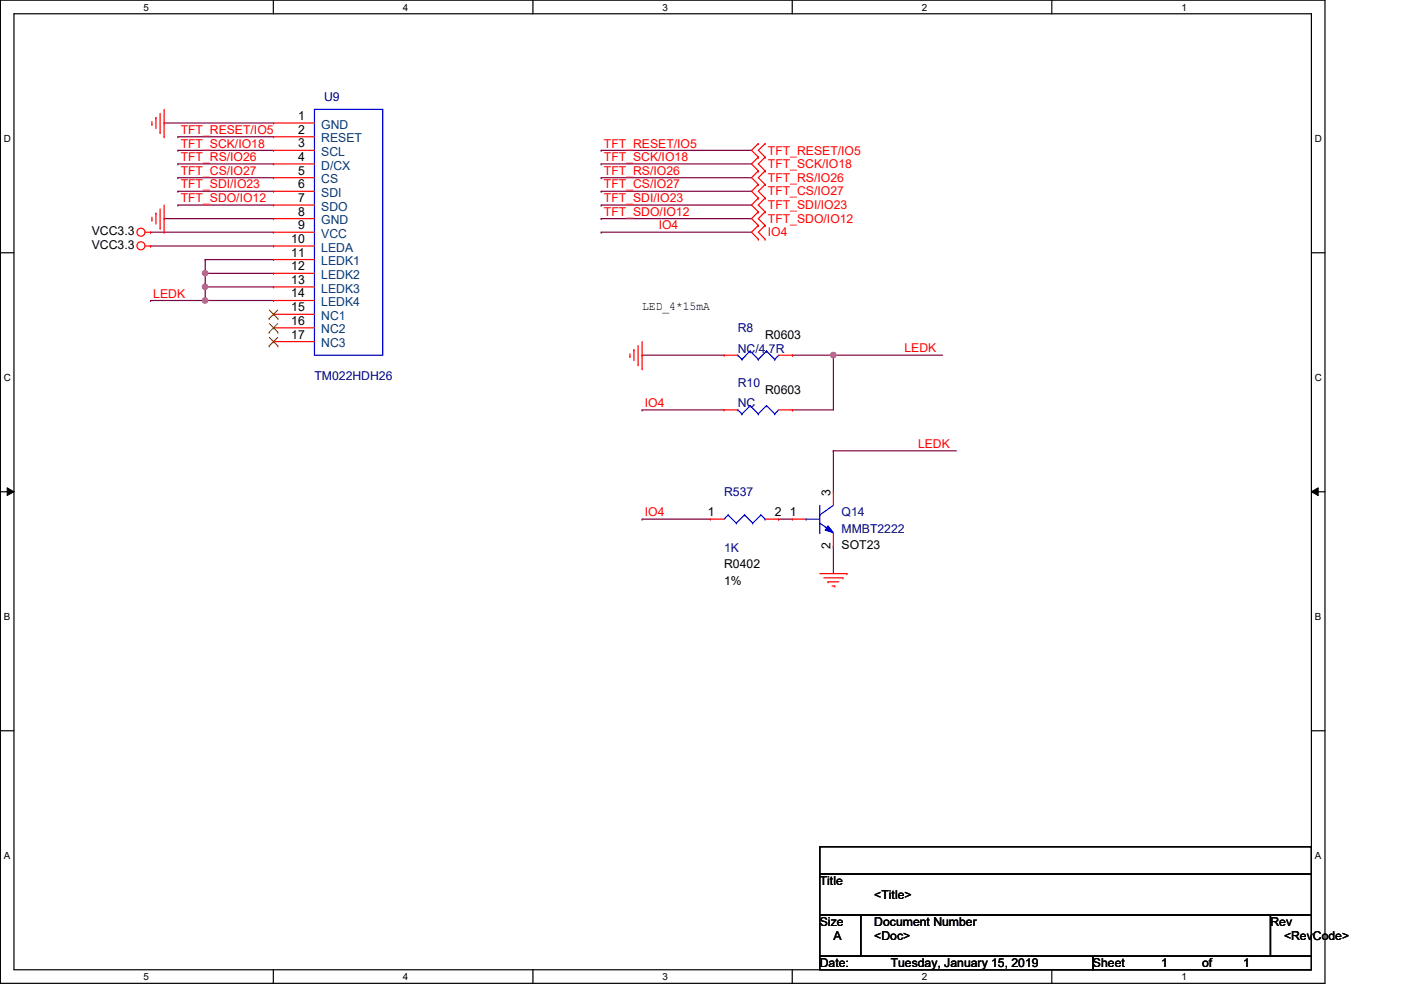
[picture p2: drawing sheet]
<svg xmlns="http://www.w3.org/2000/svg" width="297mm" height="210mm" viewBox="0 0 297 210" stroke-linecap="round" stroke-linejoin="round" font-family="sans-serif">
<path d="M.1 0h280.8v208.5h-280.8zM3 2.9h275v202.7h-275z" fill="none" stroke="#000" stroke-width=".25"/>
<g fill="#fff">
<path d="M30.4 .3h1.2v2.4h-1.2z"/>
<path d="M30.4 205.9h1.2v2.3h-1.2z"/>
</g>
<path d="M58 0v2.9M58 205.6v2.9" fill="none" stroke="#000" stroke-width=".25"/>
<g fill="#fff">
<path d="M85.4 .3h1.2v2.4h-1.2z"/>
<path d="M85.4 205.9h1.2v2.3h-1.2z"/>
</g>
<path d="M113 0v2.9M113 205.6v2.9" fill="none" stroke="#000" stroke-width=".25"/>
<g fill="#fff">
<path d="M140.5 .3h1.1v2.4h-1.1z"/>
<path d="M140.5 205.9h1.1v2.3h-1.1z"/>
</g>
<path d="M168 0v2.9M168 205.6v2.9" fill="none" stroke="#000" stroke-width=".25"/>
<g fill="#fff">
<path d="M195.4 .3h1.2v2.4h-1.2z"/>
<path d="M195.4 205.9h1.2v2.3h-1.2z"/>
</g>
<path d="M223 0v2.9M223 205.6v2.9" fill="none" stroke="#000" stroke-width=".25"/>
<g fill="#fff">
<path d="M250.5 .3h1.1v2.4h-1.1z"/>
<path d="M250.5 205.9h1.1v2.3h-1.1z"/>
<path d="M.8 28.2h1.5v2.4h-1.5z"/>
<path d="M278.8 28.2h1.4v2.4h-1.4z"/>
<path d="M.8 78.9h1.5v2.3h-1.5z"/>
<path d="M278.8 78.9h1.4v2.3h-1.4z"/>
</g>
<path d="M.1 53.6h2.9M278 53.6h2.9" fill="none" stroke="#000" stroke-width=".25"/>
<g fill="#fff">
<path d="M.8 129.6h1.4v2.3h-1.4z"/>
<path d="M278.8 129.6h1.3v2.3h-1.3z"/>
</g>
<path d="M.1 104.3h2.9M278 104.3h2.9" fill="none" stroke="#000" stroke-width=".25"/>
<path d="M1.5 103.4l1.5 .9-1.5 .8zM278 104.3l1.5-.9v1.7z" fill="#000"/>
<path d="M1.5 103.4l1.5 .9-1.5 .8zM278 104.3l1.5-.9v1.7z" fill="none" stroke="#000" stroke-width=".21"/>
<g fill="#fff">
<path d="M.8 180.3h1.4v2.3h-1.4z"/>
<path d="M278.8 180.3h1.3v2.3h-1.3z"/>
</g>
<path d="M.1 154.9h2.9M278 154.9h2.9" fill="none" stroke="#000" stroke-width=".25"/>
<path d="M43.5 63.7h.1M43.5 63.7h14.5" fill="none" stroke="#7f003f" stroke-width=".25"/>
<circle cx="43.5" cy="63.7" r=".56" fill="#f0f"/>
<circle cx="43.5" cy="63.7" r=".56" fill="none" stroke="#f0f" stroke-width=".25"/>
<path d="M43.5 60.8h.1M43.5 60.8h14.5" fill="none" stroke="#7f003f" stroke-width=".25"/>
<circle cx="43.5" cy="60.8" r=".56" fill="#f0f"/>
<circle cx="43.5" cy="60.8" r=".56" fill="none" stroke="#f0f" stroke-width=".25"/>
<path d="M43.5 58h.1M43.5 55h.1M43.5 55v8.7M43.5 58h14.5M43.5 55h14.5M31.9 63.7h.1M31.9 63.7h11.6M43.5 63.7h.1M43.5 60.8h.1" fill="none" stroke="#7f003f" stroke-width=".25"/>
<circle cx="43.5" cy="57.9" r=".56" fill="#f0f"/>
<circle cx="43.5" cy="57.9" r=".56" fill="none" stroke="#f0f" stroke-width=".25"/>
<g fill="none" stroke="#7f003f" stroke-width=".25">
<path d="M34.8 26.1h.1M34.8 26.1h23.2M37.7 37.7h.1M37.7 34.8h.1M37.7 31.9h.1M37.7 29h.1M37.7 37.7h20.3M37.7 34.8h20.3M37.7 31.9h20.3M37.7 29h20.3M127.5 37.7h.1M127.5 34.8h.1"/>
<path d="M127.5 31.9h.1M127.5 37.7h31.8M127.5 34.8h31.8M127.5 31.9h31.8M31.9 52.2h.1M31.9 49.2h.1M31.9 52.2h26.1M31.9 49.2h26.1M34.8 46.4h.1M34.8 46.4h23.2M37.7 43.5h.1M37.7 40.6h.1"/>
<path d="M37.7 43.5h20.3M37.7 40.6h20.3M127.5 46.4h.1M127.5 43.5h.1M127.5 40.6h.1M127.5 46.4h31.8M127.5 43.5h31.8M127.5 40.6h31.8M136.1 75.3h.1M136.1 75.3h17.4M176.7 75.3h.1M176.7 75.3h23.2"/>
</g>
<circle cx="176.7" cy="75.3" r=".57" fill="#f0f"/>
<circle cx="176.7" cy="75.3" r=".57" fill="none" stroke="#f0f" stroke-width=".25"/>
<g fill="none" stroke="#7f003f" stroke-width=".25">
<path d="M127.5 49.2h.1M127.5 49.2h31.8M168 75.3h.1M168 75.3h8.7M176.7 75.3h.1M176.7 75.3v11.6h-8.7M136.1 86.9h.1M136.1 86.9h17.4M168 86.9h.1M176.7 95.6h.1M176.7 95.6v8.7M176.7 95.6h26.1"/>
<path d="M136.1 110.1h.1M136.1 110.1h14.5M165.1 110.1h.1M165.1 110.1h2.9M176.7 115.9h.1M176.7 115.9v5.7"/>
</g>
<g fill="none" stroke="#f00" stroke-width=".25">
<path d="M32.2 26.4h.1M32.2 25.8v.6M33.1 24.9h.1M33.1 24.9v2.4M33.9 28.1h.1M33.9 24v4.1M34.8 29h.1M34.8 23.2v5.8M160.8 30.4h.1M160.8 33.3h.1M160.8 36.2h.1M160.8 39.1h.1"/>
<path d="M160.8 30.4l-1.5 1.5 1.5 1.4M160.8 33.3l-1.5 1.5 1.5 1.4M160.8 36.2l-1.5 1.5 1.5 1.4M160.8 39.1l-1.5 1.5 1.5 1.4M162.2 33.3h.1M162.2 30.4h.1M162.2 36.2h.1M162.2 39.1h.1M162.2 30.4l-1.4 1.5 1.4 1.4M162.2 33.3l-1.4 1.5 1.4 1.4M162.2 36.2l-1.4 1.5 1.4 1.4M162.2 39.1l-1.4 1.5 1.4 1.4"/>
<path d="M30.8 52.2h1.1M30.8 49.2h1.1M31.9 52.2h.1M31.9 49.2h.1M32.2 46.7h.1M32.2 46.1v.6M33.1 45.2h.1M33.1 45.2v2.3M33.9 48.4h.1M33.9 44.3v4.1M34.8 49.2h.1M34.8 43.5v5.7"/>
<path d="M160.8 42h.1M160.8 44.9h.1M160.8 47.8h.1M160.8 50.7h.1M160.8 42l-1.5 1.5 1.5 1.4M160.8 44.9l-1.5 1.5 1.5 1.4M160.8 47.8l-1.5 1.4 1.5 1.5M162.2 42h.1M162.2 44.9h.1M162.2 47.8h.1M162.2 50.7h.1M162.2 42l-1.4 1.5 1.4 1.4"/>
<path d="M162.2 44.9l-1.4 1.5 1.4 1.4M162.2 47.8l-1.4 1.4 1.4 1.5M133.6 75.6h.1M133.6 75v.6M134.4 74.2h.1M134.4 74.2v2.3M135.3 77.3h.1M135.3 73.3v4M136.1 78.2h.1M136.1 72.4v5.8M150.6 110.1h.1M150.6 110.1h2.9"/>
<path d="M162.2 110.1h2.9M165.1 110.1h.1M173.8 121.6h5.8M174.7 122.5h4M175.6 123.4h.1M175.6 123.4h2.2M176.4 124.2h.6M177 124.2h.1M178.7 122.5h.1M179.6 121.6h.1"/>
<circle cx="29.9" cy="49.2" r=".85"/>
<circle cx="29.9" cy="52.1" r=".85"/>
</g>
<path d="M173.8 179.5h104.2v5.8h-104.2zM173.8 185.3h104.2v8.7h-104.2zM173.8 194h8.7v8.7h-8.7zM182.5 194h86.9v8.7h-86.9zM269.4 194h8.6v8.7h-8.6zM173.8 202.7h57.9v2.9h-57.9zM231.7 202.7h46.3v2.9h-46.3z" fill="none" stroke="#000" stroke-width=".25"/>
<g fill="none" stroke="#00f" stroke-width=".25">
<path d="M154.4 109.2h.1M154.4 109.2l-.9 .9M154.4 109.2l1.7 1.7M156.1 110.9h.1M157.9 109.2h.1M157.9 109.2l-1.8 1.7M157.9 109.2l1.7 1.7M159.6 110.9h.1M161.3 109.2h.1M161.3 109.2l-1.7 1.7M161.3 109.2l.9 .9M162.2 110.1h.1"/>
<path d="M170.9 110.1h.1M170.9 110.1h2.9M173.8 109.2h.1M173.8 112.9h.1M173.8 110.9l2.9 2M173.8 107.1v5.8M176.7 112.9h.1M176.7 107.1l-2.9 2.1"/>
</g>
<path d="M175.6 111.5l1.1 1.4-1.7-.5z" fill="#00f"/>
<g fill="none" stroke="#00f" stroke-width=".25">
<path d="M66.7 23.2h14.4v52.1h-14.4zM156.4 75.3h.1M156.4 75.3l.9 .9M157.3 76.2h.1M159 74.4h.1M159 74.4l1.8 1.8M159 74.4l-1.7 1.8M160.8 76.2h.1M162.5 74.4h.1M162.5 74.4l1.7 1.8M162.5 74.4l-1.7 1.8M164.2 76.2h.1"/>
<path d="M165.1 75.3l-.9 .9M156.4 86.9h.1M156.4 86.9l.9 .9M157.3 87.8h.1M159 86h.1M159 86l1.8 1.8M159 86l-1.7 1.8M160.8 87.8h.1M162.5 86h.1M162.5 86l1.7 1.8M162.5 86l-1.7 1.8M164.2 87.8h.1"/>
<path d="M165.1 86.9l-.9 .9M175.6 111.5l1.1 1.4-1.7-.5z"/>
</g>
<g fill="none" stroke="#f00" stroke-width=".25">
<path d="M58 26.1h.1M58 29h.1M58 31.9h.1M58 34.8h.1M58 37.7h.1M58 26.1h8.7M58 29h8.7M58 31.9h8.7M58 34.8h8.7M58 37.7h8.7M58 40.6h.1M58 43.5h.1"/>
<path d="M58 46.4h.1M58 49.2h.1M58 52.2h.1M58 55h.1M58 58h.1M58 40.6h8.7M58 43.5h8.7M58 46.4h8.7M58 49.2h8.7M58 52.2h8.7M58 55h8.7M58 58h8.7"/>
<path d="M58 60.8h.1M58 63.7h.1M58 66.6h.1M58 69.5h.1M58 72.4h.1M58 60.8h8.7M58 63.7h8.7M58 66.6h8.7M58 69.5h8.7M58 72.4h8.7M153.5 75.3h.1M153.5 75.3h2.9"/>
<path d="M165.1 75.3h2.9M168 75.3h.1M153.5 86.9h.1M153.5 86.9h2.9M165.1 86.9h2.9M168 86.9h.1M168 110.1h.1M168 110.1h2.9M176.7 104.3h.1M176.7 115.9h.1M176.7 104.3v2.8M176.7 112.9v3"/>
</g>
<path d="M57.1 67.6h.1M57.1 70.4h.1M57.1 73.4h.1M57.1 65.7l1.8 1.9M57.1 68.6l1.8 1.8M57.1 71.5l1.8 1.9M58.9 65.7l-1.8 1.9M58.9 68.6l-1.8 1.8M58.9 71.5l-1.8 1.9M58.9 67.6h.1M58.9 70.4h.1M58.9 73.4h.1" fill="none" stroke="#7f3f00" stroke-width=".21"/>
<circle cx="43.5" cy="63.7" r=".56" fill="#f0f"/>
<circle cx="43.5" cy="63.7" r=".56" fill="none" stroke="#f0f" stroke-width=".25"/>
<circle cx="43.5" cy="60.8" r=".56" fill="#f0f"/>
<circle cx="43.5" cy="60.8" r=".56" fill="none" stroke="#f0f" stroke-width=".25"/>
<circle cx="43.5" cy="57.9" r=".56" fill="#f0f"/>
<circle cx="43.5" cy="57.9" r=".56" fill="none" stroke="#f0f" stroke-width=".25"/>
<circle cx="176.7" cy="75.3" r=".57" fill="#f0f"/>
<circle cx="176.7" cy="75.3" r=".57" fill="none" stroke="#f0f" stroke-width=".25"/>
<g font-size="2.6" fill="#00007f">
<text x="68.7" y="21.5">U9</text>
<text x="156.4" y="70.4">R8</text>
<text x="156.4" y="74.8">NC/4.7R</text>
<text x="66.7" y="80.5">TM022HDH26</text>
<text x="156.4" y="82">R10</text>
<text x="156.4" y="86.3">NC</text>
<text x="153.5" y="105.2">R537</text>
<text x="178.4" y="109.5">Q14</text>
<text x="178.4" y="112.9">MMBT2222</text>
<text x="153.5" y="117">1K</text>
</g>
<g font-size="2.6" fill="#f00">
<text x="38.3" y="28.4">TFT_RESET/IO5</text>
<text x="38.3" y="34.2">TFT_RS/IO26</text>
<text x="38.3" y="31.3">TFT_SCK/IO18</text>
<text x="128.1" y="34.2">TFT_SCK/IO18</text>
<text x="128.1" y="31.3">TFT_RESET/IO5</text>
<text x="162.8" y="32.8">TFT_RESET/IO5</text>
<text x="162.8" y="35.6">TFT_SCK/IO18</text>
<text x="38.3" y="40">TFT_SDI/IO23</text>
<text x="38.3" y="37.1">TFT_CS/IO27</text>
<text x="128.1" y="40">TFT_CS/IO27</text>
<text x="128.1" y="37.1">TFT_RS/IO26</text>
<text x="162.8" y="38.6">TFT_RS/IO26</text>
<text x="162.8" y="41.4">TFT_CS/IO27</text>
<text x="38.3" y="42.9">TFT_SDO/IO12</text>
<text x="128.1" y="45.8">TFT_SDO/IO12</text>
<text x="128.1" y="42.9">TFT_SDI/IO23</text>
<text x="162.8" y="44.3">TFT_SDI/IO23</text>
<text x="162.8" y="47.2">TFT_SDO/IO12</text>
<text x="139.7" y="48.6">IO4</text>
<text x="162.8" y="50.1">IO4</text>
<text x="32.5" y="63.1">LEDK</text>
<text x="191.8" y="74.7">LEDK</text>
<text x="136.7" y="86.3">IO4</text>
<text x="194.6" y="95">LEDK</text>
<text x="136.7" y="109.5">IO4</text>
</g>
<g font-size="2.6">
<text x="63.2" y="25.4">1</text>
<text x="63.2" y="28.4">2</text>
<text x="63.2" y="31.2">3</text>
<text x="63.2" y="34.1">4</text>
<text x="63.2" y="37">5</text>
<text x="63.2" y="39.9">6</text>
<text x="63.2" y="42.8">7</text>
<text x="63.2" y="45.7">8</text>
<text x="19.5" y="52.7">VCC3.3</text>
<text x="19.5" y="49.8">VCC3.3</text>
<text x="61.8" y="51.5">10</text>
<text x="63.2" y="48.6">9</text>
<text x="61.8" y="54.4">11</text>
<text x="61.8" y="57.3">12</text>
<text x="61.8" y="60.2">13</text>
<text x="61.8" y="63.1">14</text>
<text x="61.8" y="66">15</text>
<text x="136.1" y="65.8">LED_4*15mA</text>
<text x="61.8" y="68.9">16</text>
<text x="61.8" y="71.8">17</text>
<text x="162.2" y="71.8">R0603</text>
<text x="162.2" y="83.4">R0603</text>
<text x="176.1" y="105.1" transform="rotate(-90 176.1 105.1)">3</text>
<text x="150.1" y="109.4">1</text>
<text x="164.3" y="109.4">2</text>
<text x="167.4" y="109.4">1</text>
<text x="176.1" y="116.4" transform="rotate(-90 176.1 116.4)">2</text>
<text x="178.4" y="116.5">SOT23</text>
<text x="153.5" y="120.5">R0402</text>
<text x="153.5" y="124">1%</text>
<text x="173.8" y="187.7">Title</text>
<text x="185.4" y="190.6">&lt;Title&gt;</text>
<text x="173.8" y="196.3">Size</text>
<text x="185.4" y="196.3">Document Number</text>
<text x="269.4" y="196.3">Rev</text>
<text x="176.7" y="199.3">A</text>
<text x="185.4" y="199.3">&lt;Doc&gt;</text>
<text x="272.2" y="199.3">&lt;RevCode&gt;</text>
<text x="173.8" y="205.1">Date:</text>
<text x="188.8" y="205.1">Tuesday, January 15, 2019</text>
<text x="231.7" y="205.1">Sheet</text>
<text x="246.2" y="205.1">1</text>
<text x="254.9" y="205.1">of</text>
<text x="263.6" y="205.1">1</text>
</g>
<g font-size="2.6" fill="#003f7f">
<text x="68.1" y="27.3">GND</text>
<text x="68.1" y="30.2">RESET</text>
<text x="68.1" y="33.1">SCL</text>
<text x="68.1" y="35.9">D/CX</text>
<text x="68.1" y="38.9">CS</text>
<text x="68.1" y="41.7">SDI</text>
<text x="68.1" y="44.7">SDO</text>
<text x="68.1" y="47.5">GND</text>
<text x="68.1" y="50.4">VCC</text>
<text x="68.1" y="53.3">LEDA</text>
<text x="68.1" y="56.2">LEDK1</text>
<text x="68.1" y="59.1">LEDK2</text>
<text x="68.1" y="62">LEDK3</text>
<text x="68.1" y="64.9">LEDK4</text>
<text x="68.1" y="67.8">NC1</text>
<text x="68.1" y="70.7">NC2</text>
<text x="68.1" y="73.6">NC3</text>
</g>
<g font-size="2.1">
<text x="30.4" y="2.2">5</text>
<text x="85.4" y="2.2">4</text>
<text x="140.5" y="2.2">3</text>
<text x="195.4" y="2.2">2</text>
<text x="250.5" y="2.2">1</text>
<text x=".8" y="30.1">D</text>
<text x="278.8" y="30.1">D</text>
<text x=".8" y="80.8">C</text>
<text x="278.8" y="80.8">C</text>
<text x=".8" y="131.5">B</text>
<text x="278.8" y="131.5">B</text>
<text x=".8" y="182.2">A</text>
<text x="278.8" y="182.2">A</text>
<text x="30.4" y="207.8">5</text>
<text x="85.4" y="207.8">4</text>
<text x="140.5" y="207.8">3</text>
<text x="195.4" y="207.8">2</text>
<text x="250.5" y="207.8">1</text>
</g>
</svg>
